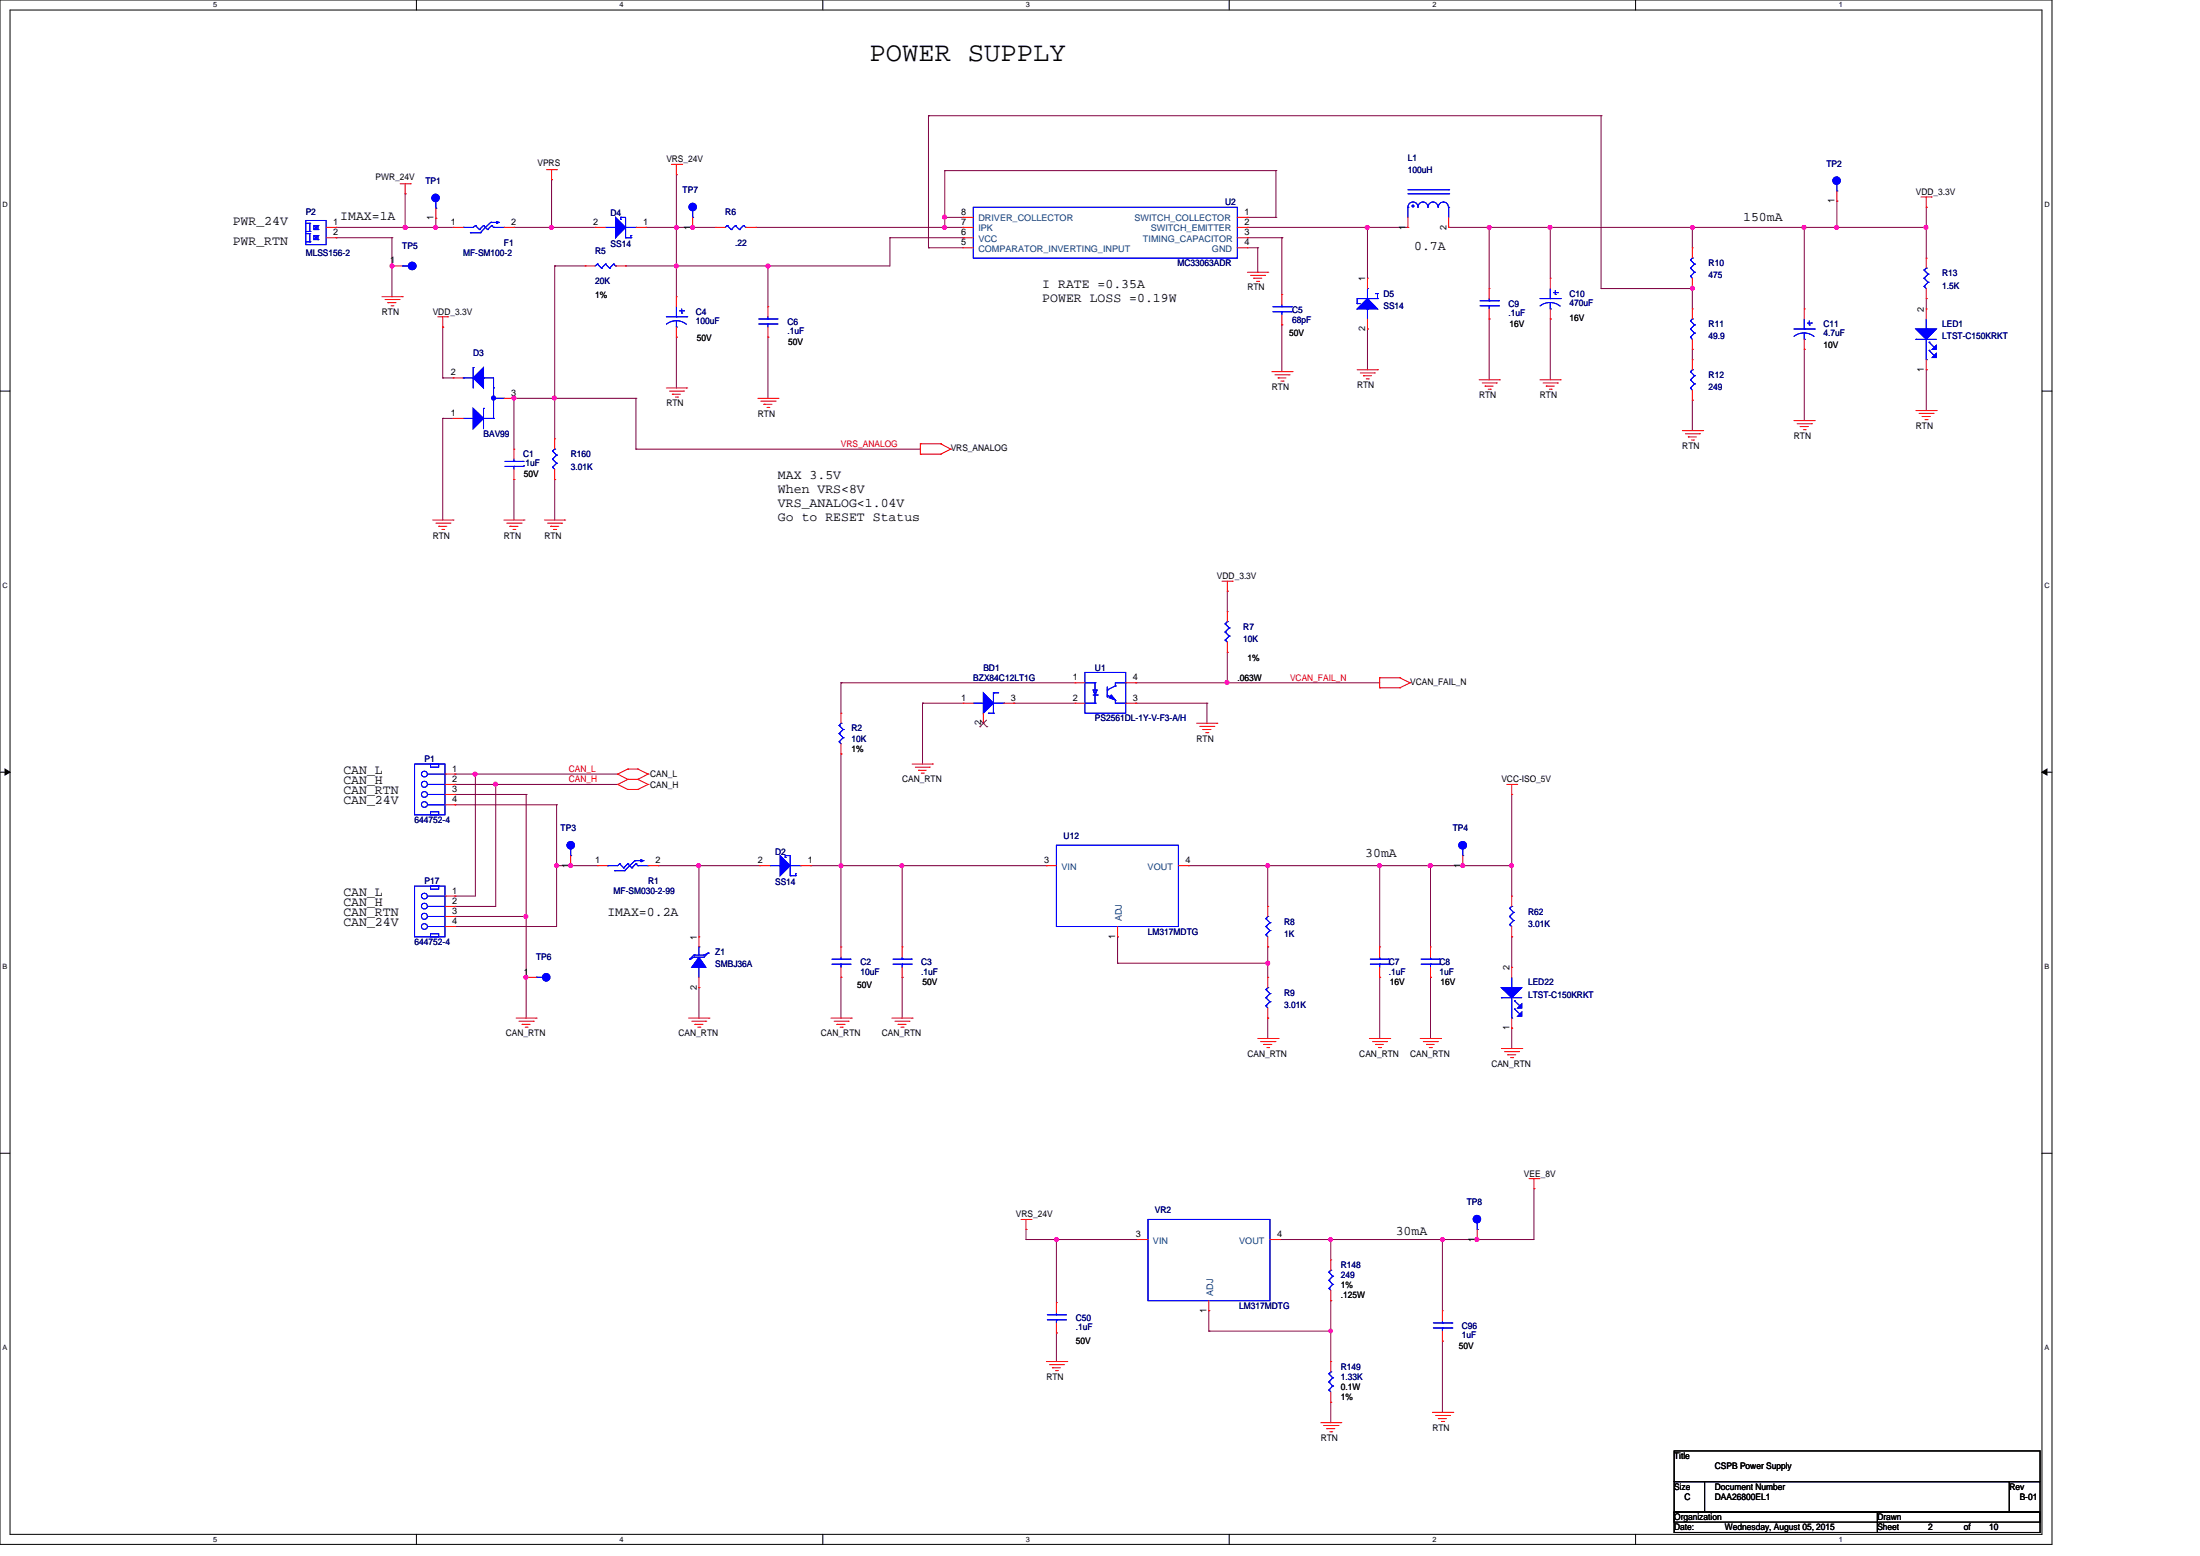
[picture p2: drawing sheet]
<svg xmlns="http://www.w3.org/2000/svg" width="297mm" height="210mm" viewBox="0 0 297 210" stroke-linecap="round" stroke-linejoin="round" font-family="sans-serif">
<g fill="none" stroke="#000" stroke-width=".14">
<path d="M0 0h277v208.4h-277zM1.4 1.4h274.3v205.7h-274.3zM56.2 0v1.4M111.1 0v1.4M165.9 0v1.4M220.8 0v1.4M0 52.8h1.4M275.7 52.8h1.3M0 104.2h1.4M275.7 104.2h1.3M0 155.7h1.4M275.7 155.7h1.3"/>
<path d="M226 195.8h49.4v4.2h-49.4zM226 200h4.1v4.1h-4.1zM230.1 200h41.2v4.1h-41.2zM271.3 200h4.1v4.1h-4.1zM56.2 207.1v1.3M111.1 207.1v1.3M165.9 207.1v1.3M220.8 207.1v1.3M226 204.1h49.4v2.7h-49.4zM226 204.1h49.4v1.3h-49.4zM253.4 206.8h.1M253.4 204.1v2.7"/>
</g>
<path d="M.7 103.8l.7 .4-.7 .4zM275.7 104.2l.7-.4v.8z" fill="#000" stroke="#000" stroke-width=".14"/>
<g fill="none" stroke="#800040" stroke-width=".14">
<path d="M125.3 15.6h.1M125.3 15.6h90.9M125.3 15.6v17.8M216.2 15.6h.1M216.2 15.6v23.3M45.4 32.1h.1M45.4 30.7h.1M45.4 30.7h15.8M45.4 32.1h7.5M52.9 35.9h.1M52.9 32.1h.1M52.9 32.1v7.9"/>
<path d="M54.7 30.7h.1M54.7 26.2h.1M54.7 26.2v4.5M58.8 30.7h.1M58.8 29.5h.1M58.8 29.5v1.2M69.4 30.7h.1M69.4 30.7h10.9M74.5 30.7h.1M74.5 24.3h.1M74.5 24.3v6.4M74.9 35.9h.1"/>
<path d="M74.9 35.9h4.1M74.9 35.9v23.3M84.5 35.9h.1M87.2 30.7h.1M87.2 30.7h9.4M91.3 30.7h.1M91.3 35.9h.1M91.3 23.6h.1M91.3 23.6v16.4M93.5 30.7h.1M102 30.7h.1M102 30.7h28"/>
<path d="M103.7 35.9h.1M103.7 35.9v5.5M120.1 32.1h.1M120.1 32.1h9.9M120.1 32.1v3.8h-35.6M125.3 33.4h.1M125.3 33.4h4.7M127.6 30.7h.1M127.6 29.3h.1M127.6 23h.1M127.6 29.3h2.4M127.6 23v7.7"/>
<path d="M127.6 23h44.7M130 32.1h.1M168.4 30.7h.1M168.4 30.7h21.7M168.4 32.1h4.7M168.4 33.4h1.4M168.4 29.3h3.9M169.8 33.4h.1M169.8 36.7h.1M169.8 33.4v3.3M172.3 29.3h.1M172.3 23h.1"/>
<path d="M172.3 23v6.3M173.1 32.1h.1M173.1 32.1v7.7M184.6 30.7h.1M184.6 30.7v6.8M195.6 30.7h.1M195.6 30.7h64.5M201 30.7h.1M201 30.7v8.2M209.3 30.7h.1M209.3 30.7v6.8M216.2 38.9h.1"/>
<path d="M216.2 38.9h12.3M228.5 30.7h.1M228.5 38.9h.1M228.5 30.7v2.7M228.5 38.9v2.8M243.6 30.7h.1M243.6 30.7v11M248 30.7h.1M248 27.1h.1M248 27.1v3.6M260.1 30.7h.1M260.1 28h.1"/>
<path d="M260.1 28v6.8M59.8 56.5h.1M59.8 44.2h.1M59.8 51h.1M59.8 56.5h1.4M59.8 44.2v6.8M59.8 56.5v13.7M59.8 51h1.4M69.4 53.8h.1M69.4 53.8h16.5M69.4 53.8v6.8M74.9 53.8h.1"/>
<path d="M85.9 53.8h.1M85.9 53.8v6.8M91.3 45.5h.1M91.3 45.5v6.9M103.7 45.5h.1M103.7 45.5v8.3M173.1 43.9h.1M173.1 43.9v6.3M184.6 44.4h.1M184.6 44.4v5.5M201 43.1h.1M201 43.1v8.2"/>
<path d="M209.3 43.1h.1M209.3 43.1v8.2M228.5 47.2h.1M228.5 54h.1M228.5 47.2v1.4M228.5 54v4.1M243.6 47.2h.1M243.6 47.2v9.6M260.1 49.9h.1M260.1 40.3h.1M260.1 40.3v1.4M260.1 49.9v5.5"/>
<path d="M69.4 64.7h.1M69.4 64.7v5.5M74.9 64.7h.1M74.9 64.7v5.5M85.9 60.6h.1M85.9 60.6h38.3M165.7 79.8h.1M165.7 79.8v2.7M113.5 92.2h.1M113.5 92.2v4.1M113.5 92.2h31.6M124.5 94.9h.1"/>
<path d="M124.5 94.9h5.5M124.5 94.9v8.2M136.9 94.9h.1M136.9 94.9h8.2M153.3 94.9h.1M153.3 92.2h.1M153.3 92.2h33M153.3 94.9h9.6M162.9 94.9h.1M162.9 94.9v2.7M165.7 88.1h.1M165.7 92.2h.1"/>
<path d="M165.7 88.1v4.1M61.4 107.2h.1M61.4 108.6h.1M61.4 105.9h.1M61.4 104.5h.1M61.4 104.5h22M61.4 105.9h22M61.4 107.2h9.6M61.4 108.6h13.7M64.2 104.5h.1M64.2 104.5v16.4h-2.8M66.9 105.9h.1"/>
<path d="M66.9 105.9v16.4h-5.5M71 107.2h.1M71 107.2v30.2M75.1 116.8h.1M75.1 108.6h.1M75.1 108.6v16.5h-13.7M75.1 116.8h5.5M77 116.8h.1M88.9 116.8h.1M88.9 116.8h13.7M94.4 116.8h.1M94.4 116.8v9.6"/>
<path d="M109.4 116.8h.1M109.4 116.8h31.9M113.5 116.8h.1M113.5 101.8h.1M113.5 101.8v26M121.8 116.8h.1M121.8 116.8v11M141.3 116.8h.1M160.4 116.8h.1M160.4 116.8h43.7M171.2 116.8h.1M171.2 116.8v5.5"/>
<path d="M186.3 116.8h.1M186.3 116.8v11M193.1 116.8h.1M193.1 116.8v11M197.5 116.8h.1M204.1 116.8h.1M204.1 107.2h.1M204.1 107.2v13.7M61.4 120.9h.1M61.4 122.3h.1M61.4 123.7h.1M61.4 125.1h.1"/>
<path d="M61.4 123.7h9.6M71 131.9h.1M71 123.7h.1M94.4 133.3h.1M94.4 133.3v4.1M113.5 131.9h.1M113.5 131.9v5.5M121.8 131.9h.1M121.8 131.9v5.5M150.9 126.4h.1M150.9 130h.1M150.9 126.4v3.6"/>
<path d="M150.9 130h20.3M171.2 130h.1M171.2 137.4h.1M171.2 127.8h.1M171.2 127.8v4.1M171.2 137.4v2.8M186.3 131.9h.1M186.3 131.9v8.3M193.1 131.9h.1M193.1 131.9v8.3M204.1 138.8h.1M204.1 126.4h.1"/>
<path d="M204.1 126.4v4.2M204.1 138.8v2.7M138.5 165.9h.1M138.5 167.3h.1M138.5 167.3h15.1M138.5 165.9v1.4M142.6 167.3h.1M142.6 179.9h.1M142.6 167.3v8.5M142.6 179.9v3.9M163.2 176.9h.1M163.2 179.7h.1"/>
<path d="M163.2 176.9v2.8M163.2 179.7h16.5M172.8 167.3h.1M179.7 167.3h.1M179.7 179.7h.1M179.7 175.6h.1M179.7 167.3v2.8M179.7 175.6v8.2M194.7 167.3h.1M194.7 167.3v9.6M199.4 167.3h.1M207.1 160.4h.1"/>
<path d="M207.1 160.4v6.9h-34.3M179.7 189.3h.1M179.7 189.3v2.7M194.7 181h.1M194.7 181v9.6"/>
</g>
<g fill="#f0f" stroke="#f0f" stroke-width=".14">
<path d="M179.5 179.5h.3l.1 .1-.1 .2h-.3z"/>
<circle cx="52.9" cy="35.9" r=".26"/>
<circle cx="74.4" cy="30.7" r=".26"/>
<circle cx="93.5" cy="30.7" r=".26"/>
<circle cx="91.3" cy="30.7" r=".26"/>
<circle cx="103.7" cy="35.9" r=".26"/>
<circle cx="91.3" cy="35.9" r=".26"/>
<circle cx="74.8" cy="53.7" r=".26"/>
<circle cx="184.6" cy="30.7" r=".26"/>
<circle cx="201" cy="30.7" r=".26"/>
<circle cx="209.2" cy="30.7" r=".26"/>
<circle cx="228.5" cy="38.9" r=".26"/>
<circle cx="243.5" cy="30.7" r=".26"/>
<circle cx="228.5" cy="30.7" r=".26"/>
<circle cx="64.1" cy="104.5" r=".26"/>
<circle cx="66.9" cy="105.8" r=".26"/>
<circle cx="71" cy="131.9" r=".26"/>
<circle cx="75.1" cy="116.8" r=".26"/>
<circle cx="77" cy="116.8" r=".26"/>
<circle cx="94.3" cy="116.8" r=".26"/>
<circle cx="113.5" cy="116.8" r=".26"/>
<circle cx="121.7" cy="116.8" r=".26"/>
<circle cx="204" cy="116.8" r=".26"/>
<circle cx="186.2" cy="116.8" r=".26"/>
<circle cx="171.1" cy="130" r=".26"/>
<circle cx="193.1" cy="116.8" r=".26"/>
<circle cx="197.5" cy="116.8" r=".26"/>
<circle cx="165.6" cy="92.1" r=".26"/>
<circle cx="142.6" cy="167.3" r=".26"/>
<circle cx="199.4" cy="167.3" r=".26"/>
<circle cx="179.6" cy="167.3" r=".25"/>
<circle cx="171.1" cy="116.8" r=".26"/>
<circle cx="127.5" cy="30.7" r=".26"/>
<circle cx="69.4" cy="53.7" r=".26"/>
<circle cx="127.5" cy="29.3" r=".26"/>
<circle cx="58.8" cy="30.7" r=".26"/>
<circle cx="260" cy="30.7" r=".26"/>
<circle cx="247.9" cy="30.7" r=".26"/>
<circle cx="71" cy="123.7" r=".26"/>
<circle cx="194.7" cy="167.3" r=".26"/>
<circle cx="54.7" cy="30.7" r=".26"/>
</g>
<g fill="none" stroke="#f00" stroke-width=".14">
<path d="M44 30.7h1.4M44 32.1h1.4M45.4 30.7h.1M45.4 32.1h.1M52.9 35.9h.1M52.9 35.9h1.4M54 24.8h1.4M54.7 26.2h.1M54.7 24.8v1.4M55.4 24.8h.1M58.8 29.5h.1M58.8 28.1v1.4"/>
<path d="M61.2 30.7h.1M61.2 30.7h1.3M68 30.7h1.4M69.4 30.7h.1M73.8 22.9h1.3M74.5 24.3h.1M74.5 22.9v1.4M75.1 22.9h.1M79 35.9h.1M79 35.9h1.3M80.3 30.7h.1M80.3 30.7h1.4"/>
<path d="M83.1 35.9h1.4M84.5 35.9h.1M85.9 30.7h1.3M87.2 30.7h.1M90.6 22.2h1.4M91.3 23.6h.1M91.3 22.2v1.4M92 22.2h.1M93.5 30.7h.1M93.5 29.3v1.4M96.6 30.7h.1M96.6 30.7h1.3"/>
<path d="M100.7 30.7h1.3M102 30.7h.1M130 29.3h.1M130 30.7h.1M130 32.1h.1M130 33.4h.1M130 30.7h1.4M130 32.1h1.4M130 29.3h1.4M130 33.4h1.4M167 30.7h1.4M167 32.1h1.4"/>
<path d="M167 29.3h1.4M167 33.4h1.4M168.4 29.3h.1M168.4 30.7h.1M168.4 32.1h.1M168.4 33.4h.1M168.4 36.7h2.8M168.8 37.2h1.9M169.2 37.5h.1M169.2 37.5h1.1M169.6 38h.3M169.9 38h.1"/>
<path d="M170.7 37.2h.1M171.2 36.7h.1M173.1 39.8h.1M173.1 39.8v1.3M184.6 37.5h.1M184.6 37.5v1.4M190.1 30.7h.1M190.1 29.3v1.4M195.6 30.7h.1M195.6 29.3v1.4M201 38.9h.1M201 38.9v1.4"/>
<path d="M209.3 37.5h.1M209.3 37.5v1.4M228.5 38.9h.1M228.5 33.4h.1M228.5 33.4v1.4M228.5 37.5v1.4M248 27.1h.1M248 25.8v1.3M259.3 26.6h1.4M260.1 28h.1M260.1 34.8h.1M260.1 26.6v1.4"/>
<path d="M260.1 34.8v1.4M260.1 38.9v1.4M260.7 26.6h.1M51.6 40h2.7M52 40.4h1.9M52.4 40.9h.1M52.4 40.9h1.1M52.8 41.3h.2M53 41.3h.1M53.9 40.4h.1M54.3 40h.1M59.1 42.8h1.4"/>
<path d="M59.8 44.2h.1M59.8 42.8v1.4M60.5 42.8h.1M61.2 56.5h.1M61.2 51h.1M61.2 51h1.3M61.2 56.5h1.3M68 53.8h1.4M69.4 53.8h.1M74.9 59.2h.1M74.9 59.2v1.4M90 52.4h2.7"/>
<path d="M90.4 52.8h1.9M90.8 53.2h.1M90.8 53.2h1.1M91.2 53.6h.3M91.3 40h.1M91.3 45.5h.1M91.3 40v1.4M91.3 44.2v1.3M91.5 53.6h.1M92.3 52.8h.1M92.7 52.4h.1M102.3 53.8h2.7"/>
<path d="M102.7 54.1h1.9M103.1 54.6h.1M103.1 54.6h1.1M103.5 55h.3M103.7 41.4h.1M103.7 45.5h.1M103.7 41.4v1.4M103.7 44.2v1.3M103.8 55h.1M104.6 54.1h.1M105 53.8h.1M124.2 59.9h.1"/>
<path d="M124.2 59.9v1.4M124.2 59.9h2.8M127 59.9h.1M127 59.9l1.4 .7M171.7 50.2h2.8M172.1 50.6h1.9M172.6 51h.1M172.6 51h1M172.9 51.4h.3M173.1 43.9h.1M173.1 42.5v1.4M173.2 51.4h.1"/>
<path d="M174 50.6h.1M174.5 50.2h.1M183.2 49.9h2.8M183.6 50.3h1.9M184.1 50.7h.1M184.1 50.7h1.1M184.4 51.1h.3M184.6 44.4h.1M184.6 43.1v1.3M184.7 51.1h.1M185.5 50.3h.1M186 49.9h.1"/>
<path d="M199.7 51.3h2.7M200.1 51.7h1.9M200.5 52.1h.1M200.5 52.1h1.1M200.9 52.5h.3M201 43.1h.1M201 41.7v1.4M201.2 52.5h.1M202 51.7h.1M202.4 51.3h.1M207.9 51.3h2.8M208.3 51.7h2"/>
<path d="M208.7 52.1h.1M208.7 52.1h1.1M209.2 52.5h.2M209.3 43.1h.1M209.3 41.7v1.4M209.4 52.5h.1M210.3 51.7h.1M210.7 51.3h.1M227.1 58.1h2.8M227.5 58.5h1.9M227.9 59h.1M227.9 59h1.1"/>
<path d="M228.3 59.4h.3M228.5 54h.1M228.5 48.6h.1M228.5 47.2h.1M228.5 41.7h.1M228.5 41.7v1.4M228.5 45.8v1.4M228.5 48.6v1.3M228.5 52.7v1.3M228.6 59.4h.1M229.4 58.5h.1M229.9 58.1h.1"/>
<path d="M242.2 56.8h2.7M242.6 57.2h2M243 57.6h.1M243 57.6h1.1M243.5 58h.2M243.6 41.7h.1M243.6 47.2h.1M243.6 41.7v1.4M243.6 45.8v1.4M243.7 58h.1M244.6 57.2h.1M244.9 56.8h.1"/>
<path d="M258.7 55.4h2.7M259.1 55.8h1.9M259.5 56.2h.1M259.5 56.2h1.1M259.9 56.6h.3M260.1 41.7h.1M260.1 49.9h.1M260.1 40.3h.1M260.1 41.7v1.4M260.1 48.6v1.3M260.2 56.6h.1M261 55.8h.1"/>
<path d="M261.4 55.4h.1M58.4 70.2h2.8M58.8 70.6h1.9M59.2 71h.1M59.2 71h1.1M59.6 71.5h.3M59.9 71.5h.1M60.7 70.6h.1M61.2 70.2h.1M68 70.2h2.7M68.4 70.6h2M68.8 71h.1"/>
<path d="M68.8 71h1.1M69.3 71.5h.2M69.4 60.6h.1M69.4 64.7h.1M69.4 60.6v1.4M69.4 63.3v1.4M69.5 71.5h.1M70.4 70.6h.1M70.7 70.2h.1M73.5 70.2h2.7M73.9 70.6h1.9M74.3 71h.1"/>
<path d="M74.3 71h1.1M74.7 71.5h.3M74.9 64.7h.1M74.9 63.3v1.4M75 71.5h.1M75.8 70.6h.1M76.2 70.2h.1M124.2 61.3h.1M124.2 61.3h2.8M127 61.3h.1M128.4 60.6h.1M128.4 60.6l-1.4 .7"/>
<path d="M165 78.4h1.4M165.7 79.8h.1M165.7 78.4v1.4M166.4 78.4h.1M113.5 96.3h.1M113.5 96.3v1.3M130 94.9h.1M130 94.9h1.4M132.8 97.6h.1M132.8 96.3v1.3M135.5 94.9h1.4M136.9 94.9h.1"/>
<path d="M145.1 92.2h.1M145.1 94.9h.1M145.1 94.9h1.4M145.1 92.2h1.4M152 94.9h1.3M152 92.2h1.3M153.3 92.2h.1M153.3 94.9h.1M161.5 97.6h2.8M162 98h1.9M162.4 98.5h.1M162.4 98.5h1.1"/>
<path d="M162.8 98.9h.3M163.1 98.9h.1M163.9 98h.1M164.3 97.6h.1M165.7 88.1h.1M165.7 82.5h.1M165.7 82.5v1.4M165.7 86.7v1.4M186.3 92.8h.1M186.3 91.5h.1M186.3 92.8h2.7M186.3 91.5v1.3"/>
<path d="M186.3 91.5h2.7M189 92.8h.1M189 91.5h.1M189 91.5l1.4 .7M190.4 92.2h.1M190.4 92.2l-1.4 .6M60.1 105.9h1.3M60.1 104.5h1.3M60.1 107.2h1.3M60.1 108.6h1.3M61.4 104.5h.1M61.4 105.9h.1"/>
<path d="M61.4 107.2h.1M61.4 108.6h.1M77 116.8h.1M77 115.5v1.3M80.6 116.8h.1M80.6 116.8h1.4M83.4 104.5h.1M83.4 105.9h.1M83.4 104.5l1.4 .7M83.4 105.9l1.4 .7M84.8 103.8h.1M84.8 105.2h.1"/>
<path d="M84.8 106.6h.1M84.8 103.8l-1.4 .7M84.8 103.8h1.3M84.8 105.2h1.3M84.8 105.2l-1.4 .7M84.8 106.6h1.3M86.1 103.8h.1M86.1 105.2h.1M86.1 106.6h.1M86.1 103.8l1.4 .7M86.1 105.2l1.4 .7M87.5 104.5h.1"/>
<path d="M87.5 105.9h.1M87.5 104.5l-1.4 .7M87.5 105.9l-1.4 .7M87.5 116.8h1.4M88.9 116.8h.1M102.6 116.8h.1M102.6 116.8h1.4M108.1 116.8h1.3M109.4 116.8h.1M113.5 101.8h.1M113.5 100.4v1.4M123.1 103.1h2.8"/>
<path d="M123.6 103.5h1.9M124 104h.1M124 104h1.1M124.4 104.4h.3M124.7 104.4h.1M125.5 103.5h.1M125.9 103.1h.1M141.3 116.8h.1M141.3 116.8h1.3M159.1 116.8h1.3M160.4 116.8h.1M197.5 116.8h.1"/>
<path d="M197.5 115.5v1.3M203.4 105.9h1.4M204.1 107.2h.1M204.1 105.9v1.3M204.8 105.9h.1M60.1 120.9h1.3M60.1 122.3h1.3M60.1 123.7h1.3M60.1 125.1h1.3M61.4 120.9h.1M61.4 122.3h.1M61.4 123.7h.1"/>
<path d="M61.4 125.1h.1M69.7 137.4h2.7M70.1 137.8h1.9M70.5 138.3h.1M70.5 138.3h1.1M70.9 138.6h.3M71 131.9h.1M71 131.9h1.4M71.2 138.6h.1M72 137.8h.1M72.4 137.4h.1M93 137.4h2.7"/>
<path d="M93.4 137.8h1.9M93.8 138.3h.1M93.8 138.3h1.1M94.2 138.6h.3M94.4 133.3h.1M94.4 126.4h.1M94.4 126.4v1.4M94.4 131.9v1.4M94.5 138.6h.1M95.3 137.8h.1M95.7 137.4h.1M112.2 137.4h2.7"/>
<path d="M112.6 137.8h1.9M113 138.3h.1M113 138.3h1.1M113.4 138.6h.3M113.5 127.8h.1M113.5 131.9h.1M113.5 127.8v1.4M113.5 130.6v1.3M113.7 138.6h.1M114.5 137.8h.1M114.9 137.4h.1M120.4 137.4h2.7"/>
<path d="M120.8 137.8h1.9M121.2 138.3h.1M121.2 138.3h1.1M121.6 138.6h.3M121.8 127.8h.1M121.8 131.9h.1M121.8 127.8v1.4M121.8 130.6v1.3M121.9 138.6h.1M122.7 137.8h.1M123.1 137.4h.1M150.9 126.4h.1"/>
<path d="M150.9 125.1v1.3M171.2 137.4h.1M171.2 131.9h.1M171.2 127.8h.1M171.2 122.3h.1M171.2 122.3v1.4M171.2 126.4v1.4M171.2 131.9v1.4M171.2 136.1v1.3M186.3 127.8h.1M186.3 131.9h.1M186.3 127.8v1.4"/>
<path d="M186.3 130.6v1.3M193.1 127.8h.1M193.1 131.9h.1M193.1 127.8v1.4M193.1 130.6v1.3M204.1 130.6h.1M204.1 138.8h.1M204.1 126.4h.1M204.1 120.9h.1M204.1 120.9v1.4M204.1 125.1v1.3M204.1 130.6v1.3"/>
<path d="M204.1 137.4v1.4M169.8 140.2h2.8M170.2 140.6h1.9M170.6 141h.1M170.6 141h1.1M171 141.4h.3M171.3 141.4h.1M172.1 140.6h.1M172.6 140.2h.1M184.9 140.2h2.7M185.3 140.6h1.9M185.7 141h.1"/>
<path d="M185.7 141h1.1M186.1 141.4h.3M186.4 141.4h.1M187.2 140.6h.1M187.6 140.2h.1M191.7 140.2h2.8M192.2 140.6h1.9M192.6 141h.1M192.6 141h1M193 141.4h.3M193.3 141.4h.1M194.1 140.6h.1"/>
<path d="M194.5 140.2h.1M202.7 141.5h2.7M203.1 141.9h1.9M203.5 142.4h.1M203.5 142.4h1.1M203.9 142.7h.3M204.2 142.7h.1M205 141.9h.1M205.4 141.5h.1M206.4 159.1h1.4M207.1 159.1v1.3M207.8 159.1h.1"/>
<path d="M137.8 164.6h1.4M138.5 165.9h.1M138.5 164.6v1.3M139.2 164.6h.1M142.6 175.8h.1M142.6 179.9h.1M142.6 175.8v1.4M142.6 178.6v1.3M153.6 167.3h.1M153.6 167.3h1.4M163.2 176.9h.1M163.2 175.6v1.3"/>
<path d="M171.4 167.3h1.4M172.8 167.3h.1M179.7 175.6h.1M179.7 170.1h.1M179.7 170.1v1.3M179.7 174.2v1.4M194.7 176.9h.1M194.7 176.9v1.4M194.7 179.7v1.3M199.4 167.3h.1M199.4 165.9v1.4M207.1 160.4h.1"/>
<path d="M141.3 183.8h2.7M141.7 184.2h1.9M142.1 184.6h.1M142.1 184.6h1.1M142.5 185h.2M142.7 185h.1M143.6 184.2h.1M144 183.8h.1M178.3 192h2.7M178.7 192.4h1.9M179.1 192.8h.1M179.1 192.8h1.1"/>
<path d="M179.5 193.3h.3M179.7 189.3h.1M179.7 183.8h.1M179.7 183.8v1.4M179.7 187.9v1.4M179.8 193.3h.1M180.6 192.4h.1M181 192h.1M193.4 190.6h2.7M193.8 191.1h1.9M194.2 191.5h.1M194.2 191.5h1.1"/>
<path d="M194.6 191.9h.3M194.7 181h.1M194.9 191.9h.1M195.7 191.1h.1M196.1 190.6h.1"/>
</g>
<g fill="none" stroke="#00f" stroke-width=".14">
<path d="M41.3 29.8h2.7v3.2h-2.7zM41.3 30.1h.5M41.3 31.2h.5M41.3 32.6h.5M41.3 31.5h.5M41.8 30.1h.1M41.8 31.2h.1M41.8 32.6h.1M41.8 31.5h.1M41.8 30.1v1.1M41.8 31.5v1.1M42.4 30.4h.5v.6h-.5z"/>
<path d="M42.4 31.8h.5v.5h-.5zM42.4 30.4l.5 .6M42.4 31.8l.5 .5M42.9 31h.1M42.9 30.4h.1M42.9 31.8h.1M42.9 32.3h.1M42.9 30.4l-.5 .6M42.9 31.8l-.5 .5M54.3 35.9h.1M54.3 35.9h.9M58.8 28.1h.1"/>
<path d="M58.8 27.1v1M62.5 30.7h.1M63.5 31.4h.1M63.5 31.4h1.4M64.2 30.4h.1M64.2 30.4l-.3 .3h-1.4M64.2 30.4l.5 .6M64.7 31h.1M64.9 31.4h.1M65.3 30.4h.1M65.3 30.4l-.6 .6M65.3 30.4l.5 .6"/>
<path d="M65.8 31h.1M66.3 30h.1M66.3 30l-1.4 1.4M66.3 30h.8M66.4 30.4h.1M66.4 30.4l-.6 .6M66.4 30.4l.2 .3M66.6 30.7h.1M66.6 30.7h1.4M67.1 30h.1M67.1 30.1h.1M67.3 30h.1"/>
<path d="M67.3 30l-.2-.1v.2M67.3 30l-.2 .1M68 30.7h.1M80.6 35.6h.1M80.6 35.6l-.3 .3M80.6 35.6l.6 .6M81.2 36.2h.1M81.7 35.6h.1M81.7 30.7h1.4M81.7 35.6l-.5 .6M81.7 35.6l.6 .6M82.3 36.2h.1"/>
<path d="M82.8 35.6h.1M82.8 35.6l-.5 .6M82.8 35.6l.3 .3M83.1 30.7h.1M83.1 35.9h.1M83.8 29.3h.1M83.8 29.6h.1M83.8 29.3h.7v2.8M83.8 29.3v.3M84.5 32.1h.1M84.5 30.7h1.4M84.5 32.1h.7"/>
<path d="M85.2 32.1h.1M85.2 31.8h.1M85.2 31.8v.3M85.9 30.7h.1M93.5 29.3h.1M93.5 28.4v.9M98.2 30.4h.1M98.2 30.4l-.3 .3M98.2 30.4l.5 .6M98.7 31h.1M99.3 30.4h.1M99.3 30.4l-.6 .6"/>
<path d="M99.3 30.4l.5 .6M99.8 31h.1M100.4 30.4h.1M100.4 30.4l-.6 .6M100.4 30.4l.3 .3M100.7 30.7h.1M131.4 28h35.6v6.8h-35.6zM184.6 38.9h.1M184.6 38.9v1.4M185.7 39.6h.1M185.7 39.6h.3M186 39.6h.1"/>
<path d="M186 39.6v.7M190.1 28h.1M190.1 26.2h5.5M190.1 25.6h5.5M190.1 28v1.3M191.4 28a.68 .68 0 0 0-.6-.7 .68 .68 0 0 0-.7 .7M192.8 28a.66 .66 0 0 0-.7-.7 .66 .66 0 0 0-.6 .7M194.1 28a.66 .66 0 0 0-.6-.7 .66 .66 0 0 0-.7 .7M195.5 28a.68 .68 0 0 0-.6-.7 .68 .68 0 0 0-.7 .7M195.6 26.2h.1M195.6 25.6h.1M195.6 28h.1"/>
<path d="M195.6 28v1.3M209.3 38.9v1.4M209.7 39.5h.6M210 39.8h.1M210 39.2v.6M210.3 39.5h.1M228.2 37.3h.1M228.2 36.2h.1M228.2 35.1h.1M228.2 37.3l.3 .2M228.2 36.2l.6 .5M228.2 35.1l.6 .5"/>
<path d="M228.5 34.8h.1M228.5 34.8l-.3 .3M228.8 36.7h.1M228.8 35.6h.1M228.8 36.7l-.6 .6M228.8 35.6l-.6 .6M248 25.8h.1M248 24.8v1M259.8 38.7h.1M259.8 37.5h.1M259.8 36.4h.1M259.8 38.7l.3 .2"/>
<path d="M259.8 37.5l.5 .6M259.8 36.4l.5 .6M260.1 36.2h.1M260.1 36.2l-.3 .2M260.3 38.1h.1M260.3 37h.1M260.3 38.1l-.5 .6M260.3 37l-.5 .5M62.5 51h.1M62.5 56.5h1.4M62.5 51h1.4M63.9 56.5h.1"/>
<path d="M63.9 49.6h.1M63.9 49.6v2.8M65.3 51h.1M65.3 55.1h.1M65.3 56.5h1.3M65.3 51h1.3v5.5M65.3 55.1v2.8M66.6 56.5h.1M66.6 53.8h.1M66.6 52.4h.1M66.6 53.8h1.4M68 53.8h.1"/>
<path d="M90 42.8h2.7M90 43.8a2.14 2.14 0 0 1 2.7 0M91.3 44.2h.1M91.3 42.8h.1M91.3 41.4v1.4M91.3 43.3v.9M91.7 42h.6M92 42.2h.1M92 41.7v.5M92.3 42h.1M92.7 42.8h.1M102.4 43.7h2.5"/>
<path d="M102.4 43.1h2.5M103.7 43.1h.1M103.7 43.7h.1M103.7 42.8v.3M103.7 43.7v.5M104.9 43.7h.1M104.9 43.1h.1M171.8 42.1h2.5M171.8 41.4h2.5M173.1 41.4h.1M173.1 42.1h.1M173.1 41.1v.3"/>
<path d="M173.1 42.1v.4M174.3 42.1h.1M174.3 41.4h.1M183.2 41h.1M183.2 41h.3M183.5 41h.1M184.6 41.7h.1M184.6 41.7v1.4M186 40.3h.1M186 40.3h-2.8v.7M199.8 41.3h2.5M199.8 40.6h2.5"/>
<path d="M201 40.6h.1M201 41.3h.1M201 40.3v.3M201 41.3v.4M202.3 41.3h.1M202.3 40.6h.1M207.9 40.3h2.8M209.3 41.7h.1M209.3 40.3h.1M209.3 40.9v.8M209.3 40.8a2.18 2.18 0 0 1 1.3 .5M209.3 40.8a2.18 2.18 0 0 0-1.4 .5"/>
<path d="M210.7 40.3h.1M228.2 52.4h.1M228.2 51.3h.1M228.2 50.2h.1M228.2 45.5h.1M228.2 44.4h.1M228.2 43.3h.1M228.2 52.4l.3 .3M228.2 51.3l.6 .5M228.2 50.2l.6 .5M228.2 45.5l.3 .3M228.2 44.4l.6 .6"/>
<path d="M228.2 43.3l.6 .6M228.5 49.9h.1M228.5 43.1h.1M228.5 49.9l-.3 .3M228.5 43.1l-.3 .2M228.8 51.8h.1M228.8 50.7h.1M228.8 45h.1M228.8 43.9h.1M228.8 51.8l-.6 .6M228.8 50.7l-.6 .6M228.8 45l-.6 .5"/>
<path d="M228.8 43.9l-.6 .5M242.2 44.4h2.7M242.2 45.4a2.18 2.18 0 0 1 2.7 0M243.6 45.8h.1M243.6 44.4h.1M243.6 43.1v1.3M243.6 45v.8M244 43.6h.6M244.3 43.9h.1M244.3 43.3v.6M244.6 43.6h.1M244.9 44.4h.1"/>
<path d="M258.7 45.8h.1M258.7 45.8h2.7M260.1 44.4h.1M260.1 48.6h.1M260.1 43.1v1.3M260.1 45.8v2.8M260.4 46.2h.1M260.4 47.3h.1M260.4 46.2l.8 .7M260.4 47.3l.8 .7M68.2 62.9h2.4M68.2 62.3h2.4"/>
<path d="M69.4 62.3h.1M69.4 62.9h.1M69.4 62v.3M69.4 62.9v.4M70.6 62.9h.1M70.6 62.3h.1M74.6 63.1h.1M74.6 62h.1M74.6 60.9h.1M74.6 63.1l.3 .2M74.6 62l.5 .5M74.6 60.9l.5 .5"/>
<path d="M74.9 60.6h.1M74.9 60.6l-.3 .3M75.1 62.5h.1M75.1 61.4h.1M75.1 62.5l-.5 .6M75.1 61.4l-.5 .6M113.3 99h.1M113.3 97.9h.1M113.3 99l.5 .6M113.3 97.9l.5 .6M113.5 97.6h.1M113.5 97.6l-.2 .3"/>
<path d="M113.8 99.6h.1M113.8 98.5h.1M113.8 99.6l-.5 .5M113.8 98.5l-.5 .5M131.4 94.9h1.4M132.8 94.9h.1M133.4 96.3h.1M133.4 96.3h.7M134.1 93.5h.1M134.1 96.3h.1M134.1 94.9h1.4M134.1 93.5h.7"/>
<path d="M134.1 93.5v2.8M135.5 94.9h.1M146.5 90.8h5.5v5.5h-5.5zM146.5 94.9h1.3M146.5 92.2h1.3M147.6 93.1h.5l-.3 .7zM147.6 93.8h.5M147.8 92.2h.1M147.8 93.5h.1M147.8 94.9h.1M147.8 92.2v2.7M148.1 93.8h.1"/>
<path d="M149.5 94.1h.1M149.5 93.1h.1M149.5 92.7v1.4M149.5 93.8l.7 .4M150.2 94.2h.1M150.6 92.6h.1M150.6 94.9h.1M150.6 94.9h1.4M150.6 94.5v.4M150.6 92.6l-1.1 .5M152 92.2h.1M152 94.9h.1"/>
<path d="M152 92.2h-1.4v.4M165.4 86.4h.1M165.4 85.3h.1M165.4 84.2h.1M165.4 86.4l.3 .3M165.4 85.3l.5 .6M165.4 84.2l.5 .6M165.7 83.9h.1M165.7 83.9l-.3 .3M165.9 85.9h.1M165.9 84.8h.1M165.9 85.9l-.5 .5"/>
<path d="M165.9 84.8l-.5 .5M56 119.6h4.1v6.8h-4.1zM56 103.1h4.1v6.9h-4.1zM57.7 104.5h2.4M57.7 105.9h2.4M57.7 107.2h2.4M57.7 108.6h2.4M58.1 119.6h1.1v.4h-1.1zM58.1 109.6h1.1v.4h-1.1zM58.1 103.1h1.1v.4h-1.1zM60.1 104.5h.1M60.1 105.9h.1"/>
<path d="M60.1 107.2h.1M60.1 108.6h.1M77 115.5h.1M77 114.5v1M82 116.8h.1M83 117.5h.1M83 117.5h1.3M83.7 116.6h.1M83.7 116.6l-.3 .2h-1.4M83.7 116.6l.5 .5M84.2 117.1h.1M84.3 117.5h.1"/>
<path d="M84.8 116.6h.1M84.8 116.6l-.6 .5M84.8 116.6l.5 .5M85.3 117.1h.1M85.7 116.2h.1M85.7 116.2l-1.4 1.3M85.7 116.2h.8M85.9 116.6h.1M85.9 116.6l-.6 .5M85.9 116.6l.2 .2M86.1 116.8h.1M86.1 116.8h1.4"/>
<path d="M86.5 116.2h.1M86.5 116.3h.1M86.8 116.2h.1M86.8 116.2l-.3-.2v.3M86.8 116.2l-.3 .1M87.5 116.8h.1M104 116.8h1.3M105.3 116.8h.1M106 115.5h.1M106 115.7h.1M106 115.5h.7v2.7M106 115.5v.2"/>
<path d="M106.7 118.2h.1M106.7 116.8h1.4M106.7 118.2h.7M107.4 118.2h.1M107.4 117.9h.1M107.4 117.9v.3M108.1 116.8h.1M113.3 100.1h.1M113.3 100.1l.2 .3M142.6 114.1h16.5v11h-16.5zM197.5 115.5h.1M197.5 114.5v1"/>
<path d="M57.7 120.9h2.4M57.7 122.3h2.4M57.7 123.7h2.4M57.7 125.1h2.4M58.1 126h1.1v.4h-1.1zM60.1 120.9h.1M60.1 122.3h.1M60.1 123.7h.1M60.1 125.1h.1M72.4 131.9h.1M72.4 131.9h1M93.1 129.5h.1"/>
<path d="M93.7 128.9h.1M93.7 129.2h.1M93.7 128.9l-.6 .6M93.7 129.2l-.6 .3M94.4 130.6h.1M94.4 127.8h.1M94.4 127.8v1.1M94.4 130.6v1.3M95.6 128.7h.1M95.6 128.7l-.6 .2h-1.3M95.6 128.7l-.6 .5h-1.3M112.3 130.1h2.5"/>
<path d="M112.3 129.5h2.5M113.5 129.5h.1M113.5 130.1h.1M113.5 129.2v.3M113.5 130.1v.5M114.8 130.1h.1M114.8 129.5h.1M120.6 130.1h2.4M120.6 129.5h2.4M121.8 129.5h.1M121.8 130.1h.1M121.8 129.2v.3"/>
<path d="M121.8 130.1v.5M123 130.1h.1M123 129.5h.1M170.9 135.8h.1M170.9 134.7h.1M170.9 133.6h.1M170.9 126.2h.1M170.9 125.1h.1M170.9 124h.1M170.9 134.7l.5 .5M170.9 135.8l.3 .3M170.9 133.6l.5 .5"/>
<path d="M170.9 126.2l.3 .2M170.9 125.1l.5 .5M170.9 124l.5 .5M171.2 133.3h.1M171.2 123.7h.1M171.2 133.3l-.3 .3M171.2 123.7l-.3 .3M171.4 135.2h.1M171.4 134.1h.1M171.4 125.6h.1M171.4 124.5h.1M171.4 135.2l-.5 .6"/>
<path d="M171.4 134.1l-.5 .6M171.4 125.6l-.5 .6M171.4 124.5l-.5 .6M185 130.1h2.5M185 129.5h2.5M186.3 129.5h.1M186.3 130.1h.1M186.3 129.2v.3M186.3 130.1v.5M187.5 130.1h.1M187.5 129.5h.1M191.9 130.1h2.5"/>
<path d="M191.9 129.5h2.5M193.1 129.5h.1M193.1 130.1h.1M193.1 129.2v.3M193.1 130.1v.5M194.4 130.1h.1M194.4 129.5h.1M202.7 134.7h.1M202.7 134.7h2.7M203.8 124.8h.1M203.8 123.7h.1M203.8 122.6h.1"/>
<path d="M203.8 124.8l.3 .3M203.8 123.7l.5 .5M203.8 122.6l.5 .5M204.1 133.3h.1M204.1 137.4h.1M204.1 122.3h.1M204.1 131.9v1.4M204.1 134.7v2.7M204.1 122.3l-.3 .3M204.3 124.2h.1M204.3 123.1h.1M204.3 124.2l-.5 .6"/>
<path d="M204.3 123.1l-.5 .6M204.5 135.1h.1M204.5 136.2h.1M204.5 135.1l.7 .7M204.5 136.2l.7 .7M141.4 178.1h2.4M141.4 177.5h2.4M142.6 177.5h.1M142.6 178.1h.1M142.6 177.2v.3M142.6 178.1v.5M143.8 178.1h.1"/>
<path d="M143.8 177.5h.1M155 164.6h16.4v11h-16.4zM179.4 173.9h.1M179.4 172.8h.1M179.4 171.7h.1M179.4 173.9l.3 .3M179.4 172.8l.5 .6M179.4 171.7l.5 .6M179.7 171.4h.1M179.7 171.4l-.3 .3M179.9 173.4h.1M179.9 172.3h.1"/>
<path d="M179.9 173.4l-.5 .5M179.9 172.3l-.5 .5M193.5 179.2h2.5M193.5 178.6h2.5M194.7 178.6h.1M194.7 179.2h.1M194.7 178.3v.3M194.7 179.2v.5M196 179.2h.1M196 178.6h.1M199.4 165.9h.1M199.4 165v.9"/>
<path d="M179.4 187.6h.1M179.4 186.5h.1M179.4 185.4h.1M179.4 187.6l.3 .3M179.4 186.5l.5 .6M179.4 185.4l.5 .6M179.7 185.2h.1M179.7 185.2l-.3 .2M179.9 187.1h.1M179.9 186h.1M179.9 187.1l-.5 .5M179.9 186l-.5 .5"/>
<circle cx="57.3" cy="105.9" r=".41"/>
<circle cx="57.3" cy="104.5" r=".4"/>
<circle cx="57.3" cy="107.2" r=".4"/>
<circle cx="57.3" cy="108.6" r=".4"/>
<circle cx="57.3" cy="123.7" r=".41"/>
<circle cx="57.3" cy="125.1" r=".4"/>
<circle cx="57.3" cy="120.9" r=".4"/>
<circle cx="57.3" cy="122.3" r=".4"/>
</g>
<g fill="#00f" stroke="#00f" stroke-width=".14">
<path d="M83.1 29.3l1.4 1.4-1.4 1.4z"/>
<path d="M63.9 55.1l1.4 1.4-1.4 1.4z"/>
<path d="M65.3 49.6v2.8l-1.4-1.4z"/>
<path d="M132.8 93.5l1.3 1.4-1.3 1.4z"/>
<path d="M202.7 133.3h2.7l-1.3 1.4z"/>
<path d="M205.4 135.5v.6h-.5z"/>
<path d="M204.9 137.2l.5-.6v.6z"/>
<path d="M258.7 44.4h2.7l-1.3 1.4z"/>
<path d="M261.4 46.6v.6h-.5z"/>
<path d="M261.4 47.7v.6h-.5z"/>
<path d="M150 93.8l.6 .7-.8-.3z"/>
<path d="M105.3 115.5l1.4 1.3-1.4 1.4z"/>
<path d="M184.6 40.3l1.4 1.4h-2.8z"/>
<path d="M94.4 129.2l.9 1.4h-1.9z"/>
<circle cx="66.6" cy="53.7" r=".26"/>
<circle cx="190.8" cy="27.8" r=".13"/>
</g>
<g fill="#00f" stroke="#00f" stroke-width=".38">
<circle cx="199.4" cy="164.5" r=".38"/>
<circle cx="247.9" cy="24.4" r=".38"/>
<circle cx="77" cy="114.1" r=".38"/>
<circle cx="73.7" cy="131.9" r=".38"/>
<circle cx="197.5" cy="114.1" r=".4"/>
<circle cx="93.5" cy="27.9" r=".38"/>
<circle cx="55.7" cy="35.9" r=".4"/>
<circle cx="58.8" cy="26.7" r=".38"/>
</g>
<path d="M132.3 98.1h.1M132.3 97.2l.9 .9M133.2 97.2l-.9 .9M133.2 98.1h.1" fill="none" stroke="#804000" stroke-width=".14"/>
<text font-size="3.7" x="117.4" y="8.3">POWER SUPPLY</text>
<g font-size="1.8">
<text x="45.9" y="29.7">IMAX=1A</text>
<text x="235.3" y="29.9">150mA</text>
<text x="31.4" y="30.4">PWR_24V</text>
<text x="31.4" y="33.1">PWR_RTN</text>
<text x="190.9" y="33.7">0.7A</text>
<text x="140.7" y="38.9">I RATE =0.35A</text>
<text x="140.7" y="40.8">POWER LOSS =0.19W</text>
<text x="105" y="64.7">MAX 3.5V</text>
<text x="105" y="66.6">When VRS&lt;8V</text>
<text x="105" y="68.5">VRS_ANALOG&lt;1.04V</text>
<text x="105" y="70.4">Go to RESET Status</text>
<text x="46.4" y="104.5">CAN_L</text>
<text x="46.4" y="105.8">CAN_H</text>
<text x="46.4" y="107.2">CAN_RTN</text>
<text x="46.4" y="108.6">CAN_24V</text>
<text x="184.3" y="115.7">30mA</text>
<text x="46.4" y="120.9">CAN_L</text>
<text x="46.4" y="123.7">CAN_RTN</text>
<text x="46.4" y="122.3">CAN_H</text>
<text x="46.4" y="125">CAN_24V</text>
<text x="82" y="123.7">IMAX=0.2A</text>
<text x="188.4" y="166.7">30mA</text>
</g>
<g font-size="1.2">
<text x="72.6" y="22.4">VPRS</text>
<text x="90" y="21.9">VRS_24V</text>
<text x="50.7" y="24.3">PWR_24V</text>
<text x="58.5" y="29.8" transform="rotate(-90 58.5 29.8)">1</text>
<text x="129.8" y="29">8</text>
<text x="168" y="29">1</text>
<text x="247.7" y="27.4" transform="rotate(-90 247.7 27.4)">1</text>
<text x="258.7" y="26.3">VDD_3.3V</text>
<text x="45" y="30.4">1</text>
<text x="45" y="31.8">2</text>
<text x="52.7" y="35.6">1</text>
<text x="60.9" y="30.4">1</text>
<text x="69" y="30.4">2</text>
<text x="80.1" y="30.4">2</text>
<text x="86.8" y="30.4">1</text>
<text x="93.2" y="31" transform="rotate(-90 93.2 31)">1</text>
<text x="129.8" y="30.4">7</text>
<text x="129.8" y="31.8">6</text>
<text x="129.8" y="33.1">5</text>
<text x="168" y="30.4">2</text>
<text x="168" y="31.8">3</text>
<text x="168" y="33.1">4</text>
<text x="189.8" y="31" transform="rotate(-90 189.8 31)">1</text>
<text x="195.3" y="31" transform="rotate(-90 195.3 31)">2</text>
<text x="80.3" y="40.2">1%</text>
<text x="168.4" y="39.2">RTN</text>
<text x="184.3" y="38" transform="rotate(-90 184.3 38)">1</text>
<text x="51.6" y="42.5">RTN</text>
<text x="58.4" y="42.5">VDD_3.3V</text>
<text x="94.1" y="46.1">50V</text>
<text x="106.4" y="46.6">50V</text>
<text x="174" y="45.4">50V</text>
<text x="184.3" y="44.7" transform="rotate(-90 184.3 44.7)">2</text>
<text x="203.8" y="44.2">16V</text>
<text x="211.9" y="43.3">16V</text>
<text x="246.2" y="47">10V</text>
<text x="259.7" y="42.1" transform="rotate(-90 259.7 42.1)">2</text>
<text x="60.9" y="50.7">2</text>
<text x="69" y="53.4">3</text>
<text x="171.7" y="52.7">RTN</text>
<text x="183.2" y="52.4">RTN</text>
<text x="199.7" y="53.8">RTN</text>
<text x="207.9" y="53.8">RTN</text>
<text x="259.7" y="50.2" transform="rotate(-90 259.7 50.2)">1</text>
<text x="60.9" y="56.1">1</text>
<text x="90" y="54.9">RTN</text>
<text x="102.3" y="56.2">RTN</text>
<text x="242.2" y="59.2">RTN</text>
<text x="258.7" y="57.9">RTN</text>
<text x="70.7" y="64.4">50V</text>
<text x="128.4" y="60.9">VRS_ANALOG</text>
<text x="227.1" y="60.6">RTN</text>
<text x="58.4" y="72.7">RTN</text>
<text x="68" y="72.7">RTN</text>
<text x="73.5" y="72.7">RTN</text>
<text x="164.3" y="78.1">VDD_3.3V</text>
<text x="168.4" y="89.2">1%</text>
<text x="129.8" y="94.6">1</text>
<text x="136.5" y="94.6">3</text>
<text x="144.8" y="91.8">1</text>
<text x="144.8" y="94.6">2</text>
<text x="153" y="91.8">4</text>
<text x="153" y="94.6">3</text>
<text x="167" y="91.9">.063W</text>
<text x="190.4" y="92.4">VCAN_FAIL_N</text>
<text x="114.9" y="101.5">1%</text>
<text x="132.5" y="97.9" transform="rotate(-90 132.5 97.9)">2</text>
<text x="161.5" y="100.1">RTN</text>
<text x="61" y="104.1">1</text>
<text x="61" y="105.5">2</text>
<text x="61" y="106.9">3</text>
<text x="87.8" y="104.9">CAN_L</text>
<text x="87.8" y="106.3">CAN_H</text>
<text x="121.8" y="105.6">CAN_RTN</text>
<text x="202.7" y="105.6">VCC-ISO_5V</text>
<text x="61" y="108.3">4</text>
<text x="76.7" y="117.1" transform="rotate(-90 76.7 117.1)">1</text>
<text x="80.3" y="116.5">1</text>
<text x="88.5" y="116.5">2</text>
<text x="102.3" y="116.5">2</text>
<text x="109.1" y="116.5">1</text>
<text x="141" y="116.5">3</text>
<text x="160.1" y="116.5">4</text>
<text x="197.2" y="117.1" transform="rotate(-90 197.2 117.1)">1</text>
<text x="61" y="120.6">1</text>
<text x="61" y="122">2</text>
<text x="61" y="123.4">3</text>
<text x="61" y="124.7">4</text>
<text x="70.7" y="131.6">1</text>
<text x="94.1" y="126.8" transform="rotate(-90 94.1 126.8)">1</text>
<text x="150.6" y="126.7" transform="rotate(-90 150.6 126.7)">1</text>
<text x="203.8" y="130.9" transform="rotate(-90 203.8 130.9)">2</text>
<text x="94.1" y="133.6" transform="rotate(-90 94.1 133.6)">2</text>
<text x="115.7" y="133.3">50V</text>
<text x="124.5" y="133">50V</text>
<text x="187.6" y="133">16V</text>
<text x="194.5" y="133">16V</text>
<text x="68.3" y="139.9">CAN_RTN</text>
<text x="91.6" y="139.9">CAN_RTN</text>
<text x="110.8" y="139.9">CAN_RTN</text>
<text x="119" y="139.9">CAN_RTN</text>
<text x="168.4" y="142.6">CAN_RTN</text>
<text x="183.5" y="142.6">CAN_RTN</text>
<text x="190.4" y="142.6">CAN_RTN</text>
<text x="203.8" y="139.1" transform="rotate(-90 203.8 139.1)">1</text>
<text x="201.3" y="144">CAN_RTN</text>
<text x="205.7" y="158.8">VEE_8V</text>
<text x="137.2" y="164.3">VRS_24V</text>
<text x="153.3" y="167">3</text>
<text x="172.4" y="167">4</text>
<text x="199.1" y="167.6" transform="rotate(-90 199.1 167.6)">1</text>
<text x="181" y="173.9">1%</text>
<text x="162.9" y="177.2" transform="rotate(-90 162.9 177.2)">1</text>
<text x="181" y="175.3">.125W</text>
<text x="145.2" y="181.4">50V</text>
<text x="196.9" y="182.1">50V</text>
<text x="141.3" y="186.3">RTN</text>
<text x="181" y="187.6">0.1W</text>
<text x="181" y="189">1%</text>
<text x="178.3" y="194.5">RTN</text>
<text x="193.4" y="193.1">RTN</text>
<text x="226" y="196.9">Title</text>
<text x="226" y="201.1">Size</text>
<text x="227.4" y="202.4">C</text>
<text x="231.5" y="201.1">Document Number</text>
<text x="231.5" y="202.4">DAA26800EL1</text>
<text x="231.5" y="198.3">CSPB Power Supply</text>
<text x="271.3" y="201.1">Rev</text>
<text x="272.7" y="202.4">B-01</text>
<text x="226" y="205.2">Organization</text>
<text x="226" y="206.5">Date:</text>
<text x="232.9" y="206.5">Wednesday, August 05, 2015</text>
<text x="253.4" y="205.2">Drawn</text>
<text x="253.4" y="206.5">Sheet</text>
<text x="260.3" y="206.5">2</text>
<text x="265.1" y="206.5">of</text>
<text x="268.6" y="206.5">10</text>
</g>
<g font-size="1.2" fill="#000080">
<text x="190.1" y="21.7">L1</text>
<text x="190.1" y="23.3">100uH</text>
<text x="246.6" y="22.5">TP2</text>
<text x="41.3" y="29.1">P2</text>
<text x="57.4" y="24.8">TP1</text>
<text x="82.4" y="29.2">D4</text>
<text x="92.2" y="26">TP7</text>
<text x="97.9" y="29.1">R6</text>
<text x="165.4" y="27.7">U2</text>
<text x="41.3" y="34.5">MLSS156-2</text>
<text x="54.3" y="33.6">TP5</text>
<text x="62.5" y="34.5">MF-SM100-2</text>
<text x="68" y="33.2">F1</text>
<text x="80.3" y="34.3">R5</text>
<text x="82.4" y="33.3">SS14</text>
<text x="99.3" y="33.2">.22</text>
<text x="159" y="35.9">MC33063ADR</text>
<text x="230.7" y="35.9">R10</text>
<text x="80.3" y="38.4">20K</text>
<text x="186.8" y="40">D5</text>
<text x="186.8" y="41.7">SS14</text>
<text x="203.7" y="41.4">C9</text>
<text x="211.9" y="40">C10</text>
<text x="211.9" y="41.3">470uF</text>
<text x="230.7" y="37.5">475</text>
<text x="262.2" y="37.3">R13</text>
<text x="262.2" y="38.9">1.5K</text>
<text x="93.9" y="42.5">C4</text>
<text x="93.9" y="43.7">100uF</text>
<text x="106.3" y="43.9">C6</text>
<text x="106.3" y="45.1">.1uF</text>
<text x="174.5" y="42.2">C5</text>
<text x="174.5" y="43.6">68pF</text>
<text x="203.7" y="42.6">.1uF</text>
<text x="230.7" y="44.2">R11</text>
<text x="230.7" y="45.8">49.9</text>
<text x="246.2" y="44.2">C11</text>
<text x="246.2" y="45.4">4.7uF</text>
<text x="262.2" y="44.2">LED1</text>
<text x="262.2" y="45.8">LTST-C150KRKT</text>
<text x="63.9" y="48">D3</text>
<text x="230.7" y="51">R12</text>
<text x="230.7" y="52.7">249</text>
<text x="65.3" y="59">BAV99</text>
<text x="70.6" y="61.7">C1</text>
<text x="70.6" y="62.9">.1uF</text>
<text x="77" y="61.7">R160</text>
<text x="77" y="63.4">3.01K</text>
<text x="167.9" y="85">R7</text>
<text x="167.9" y="86.7">10K</text>
<text x="131.4" y="91.9">BZX84C12LT1G</text>
<text x="132.8" y="90.5">BD1</text>
<text x="147.8" y="90.5">U1</text>
<text x="114.9" y="98.7">R2</text>
<text x="114.9" y="100.1">10K</text>
<text x="147.8" y="97.4">PS2561DL-1Y-V-F3-A/H</text>
<text x="57.3" y="102.9">P1</text>
<text x="56" y="111.1">644752-4</text>
<text x="75.7" y="112.2">TP3</text>
<text x="143.6" y="113.3">U12</text>
<text x="196.1" y="112.2">TP4</text>
<text x="57.3" y="119.3">P17</text>
<text x="87.5" y="119.3">R1</text>
<text x="104.6" y="115.4">D2</text>
<text x="104.6" y="119.5">SS14</text>
<text x="82.8" y="120.7">MF-SM030-2-99</text>
<text x="173.4" y="124.8">R8</text>
<text x="206.3" y="123.4">R62</text>
<text x="206.3" y="125.1">3.01K</text>
<text x="56" y="127.6">644752-4</text>
<text x="72.4" y="129.6">TP6</text>
<text x="96.6" y="128.9">Z1</text>
<text x="96.6" y="130.6">SMBJ36A</text>
<text x="116.2" y="130.3">C2</text>
<text x="116.2" y="131.5">10uF</text>
<text x="124.4" y="130.3">C3</text>
<text x="124.4" y="131.5">.1uF</text>
<text x="155" y="126.2">LM317MDTG</text>
<text x="173.4" y="126.4">1K</text>
<text x="187.5" y="130.3">C7</text>
<text x="187.5" y="131.5">.1uF</text>
<text x="194.4" y="130.3">C8</text>
<text x="194.4" y="131.5">1uF</text>
<text x="173.4" y="134.4">R9</text>
<text x="173.4" y="136.1">3.01K</text>
<text x="206.3" y="133">LED22</text>
<text x="206.3" y="134.7">LTST-C150KRKT</text>
<text x="155.9" y="163.7">VR2</text>
<text x="198" y="162.6">TP8</text>
<text x="181" y="171.2">R148</text>
<text x="181" y="172.6">249</text>
<text x="145.2" y="178.3">C50</text>
<text x="145.2" y="179.5">.1uF</text>
<text x="167.3" y="176.7">LM317MDTG</text>
<text x="197.4" y="179.4">C96</text>
<text x="181" y="184.9">R149</text>
<text x="197.4" y="180.6">1uF</text>
<text x="181" y="186.3">1.33K</text>
</g>
<g font-size="1.2" fill="#004080">
<text x="132.1" y="29.9">DRIVER_COLLECTOR</text>
<text x="153.2" y="29.9">SWITCH_COLLECTOR</text>
<text x="132.1" y="31.2">IPK</text>
<text x="132.1" y="32.6">VCC</text>
<text x="132.1" y="34">COMPARATOR_INVERTING_INPUT</text>
<text x="154.3" y="32.6">TIMING_CAPACITOR</text>
<text x="155.4" y="31.2">SWITCH_EMITTER</text>
<text x="163.6" y="34">GND</text>
<text x="143.3" y="117.4">VIN</text>
<text x="154.9" y="117.4">VOUT</text>
<text x="151.5" y="124.4" transform="rotate(-90 151.5 124.4)">ADJ</text>
<text x="155.7" y="167.9">VIN</text>
<text x="167.3" y="167.9">VOUT</text>
<text x="163.8" y="174.9" transform="rotate(-90 163.8 174.9)">ADJ</text>
</g>
<g font-size="1.2" fill="#f00">
<text x="113.5" y="60.3">VRS_ANALOG</text>
<text x="174.2" y="91.9">VCAN_FAIL_N</text>
<text x="76.8" y="104.2">CAN_L</text>
<text x="76.8" y="105.6">CAN_H</text>
</g>
<g font-size="1">
<text x="28.8" y="1">5</text>
<text x="83.7" y="1">4</text>
<text x="138.5" y="1">3</text>
<text x="193.4" y="1">2</text>
<text x="248.2" y="1">1</text>
<text x=".3" y="27.9">D</text>
<text x="276" y="27.9">D</text>
<text x=".3" y="79.4">C</text>
<text x="276" y="79.4">C</text>
<text x=".3" y="130.8">B</text>
<text x="276" y="130.8">B</text>
<text x=".3" y="182.2">A</text>
<text x="276" y="182.2">A</text>
<text x="28.8" y="208.1">5</text>
<text x="83.7" y="208.1">4</text>
<text x="138.5" y="208.1">3</text>
<text x="193.4" y="208.1">2</text>
<text x="248.2" y="208.1">1</text>
</g>
</svg>
